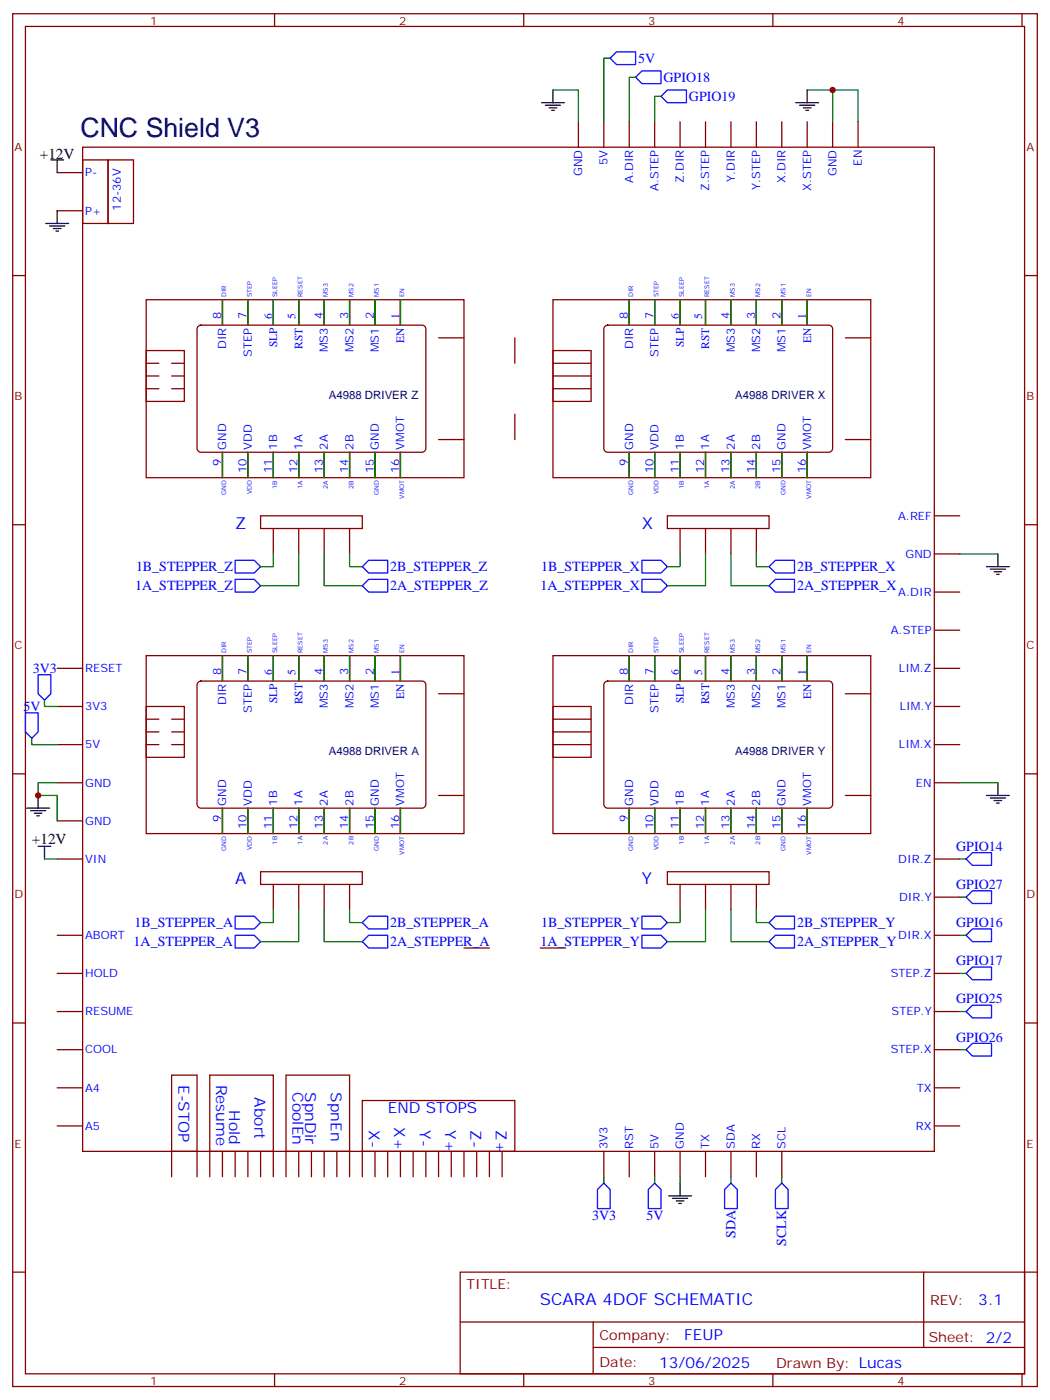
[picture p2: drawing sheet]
<svg xmlns="http://www.w3.org/2000/svg" width="291mm" height="389mm" viewBox="0 0 291 389" stroke-linecap="round" stroke-linejoin="round" font-family="sans-serif">
<g fill="none" stroke="#870000" stroke-width=".35">
<path d="M3.5 3.8h284.4v381h-284.4zM7.1 7.3h277.2v374h-277.2zM76.2 3.8v3.5M145.3 3.8v3.5M214.5 3.8v3.5M283.6 3.8v3.5M160.5 33.8v7.1M167.6 33.8v7.1M174.6 33.8v7.1M181.7 33.8v7.1M188.7 33.8v7.1M195.8 33.8v7.1"/>
<path d="M202.8 33.8v7.1M209.9 33.8v7.1M217 33.8v7.1M224 33.8v7.1M231.1 33.8v7.1M238.1 33.8v7.1M15.9 47.9h7M15.9 58.5h7M22.9 40.9h236.4v278.6h-236.4zM22.9 44.4h7.1v17.6h-7.1zM30 44.4h7v17.6h-7zM3.5 76.5h3.6"/>
<path d="M284.3 76.5h3.6M40.6 83.2h88.2v49.4h-88.2zM40.6 97.3h10.6v14.1h-10.6zM54.9 90.7l.8-.5h61.4l.6 .2 .5 .9-.1 33.5-.4 .5-.6 .2h-61.7l-.5-.5-.2-.5v-33.2zM61.7 83.2v7M68.8 83.2v7M75.8 83.2v7M82.9 83.2v7M90 83.2v7M97 83.2v7M104.1 83.2v7M111.1 83.2v7"/>
<path d="M121.7 93.8h7.1M142.9 93.8v7M153.5 97.3h10.5v14.1h-10.5zM153.5 83.2h88.2v49.4h-88.2zM167.8 90.7l.8-.5h61.4l.6 .2 .5 .9-.1 33.5-.4 .5-.6 .2h-61.7l-.5-.5-.2-.5v-33.2zM174.6 83.2v7M181.7 83.2v7M188.7 83.2v7M195.8 83.2v7M202.8 83.2v7M209.9 83.2v7M217 83.2v7"/>
<path d="M224 83.2v7M234.6 93.8h7.1M40.6 100.8h3.5M40.6 104.4h3.5M40.6 107.9h3.5M47.6 100.8h3.6M47.6 104.4h3.6M47.6 107.9h3.6M142.9 114.9v7.1M153.5 100.8h10.5M153.5 104.4h10.5M153.5 107.9h10.5"/>
<path d="M61.7 125.5v7.1M68.8 125.5v7.1M75.8 125.5v7.1M82.9 125.5v7.1M90 125.5v7.1M97 125.5v7.1M104.1 125.5v7.1M111.1 125.5v7.1M121.7 122h7.1M174.6 125.5v7.1M181.7 125.5v7.1M188.7 125.5v7.1"/>
<path d="M195.8 125.5v7.1M202.8 125.5v7.1M209.9 125.5v7.1M217 125.5v7.1M224 125.5v7.1M234.6 122h7.1M3.5 145.6h3.6M72.3 143.2h28.2v3.5h-28.2zM75.8 146.7v7M82.9 146.7v7M90 146.7v7M97 146.7v7"/>
<path d="M185.2 143.2h28.2v3.5h-28.2zM188.7 146.7v7M195.8 146.7v7M202.8 146.7v7M209.9 146.7v7M259.3 143.2h7M259.3 153.7h7M284.3 145.6h3.6M259.3 164.3h7M259.3 174.9h7M15.9 185.5h7M15.9 196.1h7"/>
<path d="M40.6 182h88.2v49.4h-88.2zM40.6 196.1h10.6v14.1h-10.6zM40.6 199.6h3.5M47.6 199.6h3.6M54.9 189.5l.8-.5h61.4l.6 .2 .5 .9-.1 33.5-.4 .5-.6 .2-61.7-.1-.5-.4-.2-.6v-33.1zM61.7 182v7M68.8 182v7M75.8 182v7M82.9 182v7M90 182v7M97 182v7M104.1 182v7"/>
<path d="M111.1 182v7M121.7 192.5h7.1M153.5 182h88.2v49.4h-88.2zM153.5 196.1h10.5v14.1h-10.5zM153.5 199.6h10.5M167.8 189.5l.8-.5h61.4l.6 .2 .5 .9-.1 33.5-.4 .5-.6 .2-61.7-.1-.5-.4-.2-.6v-33.1zM174.6 182v7M181.7 182v7M188.7 182v7M195.8 182v7M202.8 182v7M209.9 182v7"/>
<path d="M217 182v7M224 182v7M234.6 192.5h7.1M259.3 185.5h7M259.3 196.1h7M3.5 214.8h3.6M15.9 206.7h7M15.9 217.2h7M40.6 206.7h3.5M40.6 203.1h3.5M47.6 206.7h3.6M47.6 203.1h3.6"/>
<path d="M153.5 206.7h10.5M153.5 203.1h10.5M259.3 206.7h7M259.3 217.2h7M284.3 214.8h3.6M15.9 238.4h7M15.9 227.8h7M61.7 224.3v7.1M68.8 224.3v7.1M75.8 224.3v7.1M82.9 224.3v7.1M90 224.3v7.1"/>
<path d="M97 224.3v7.1M104.1 224.3v7.1M111.1 224.3v7.1M121.7 220.8h7.1M174.6 224.3v7.1M181.7 224.3v7.1M188.7 224.3v7.1M195.8 224.3v7.1M202.8 224.3v7.1M209.9 224.3v7.1M217 224.3v7.1M224 224.3v7.1"/>
<path d="M234.6 220.8h7.1M259.3 238.4h7M15.9 259.6h7M72.3 241.9h28.2v3.6h-28.2zM75.8 245.5v7M82.9 245.5v7M90 245.5v7M97 245.5v7M185.2 241.9h28.2v3.6h-28.2zM188.7 245.5v7M195.8 245.5v7M202.8 245.5v7"/>
<path d="M209.9 245.5v7M259.3 249h7M259.3 259.6h7M15.9 270.2h7M128.8 263.1h7M149.9 263.1h7.1M259.3 270.2h7M3.5 283.9h3.6M15.9 280.7h7M15.9 291.3h7M47.6 298.4h7.1v21.1h-7.1zM58.2 298.4h17.6v21.1h-17.6z"/>
<path d="M79.4 298.4h17.6v21.1h-17.6zM259.3 280.7h7M259.3 291.3h7M284.3 283.9h3.6M15.9 301.9h7M15.9 312.5h7M47.6 319.5v7.1M54.7 319.5v7.1M58.2 319.5v7.1M61.7 319.5v7.1M65.3 319.5v7.1M68.8 319.5v7.1"/>
<path d="M72.3 319.5v7.1M75.8 319.5v7.1M79.4 319.5v7.1M82.9 319.5v7.1M86.4 319.5v7.1M90 319.5v7.1M93.5 319.5v7.1M97 319.5v7.1M100.5 305.4h42.4v14.1h-42.4zM100.5 319.5v7.1M104.1 319.5v7.1M107.6 319.5v7.1"/>
<path d="M111.1 319.5v7.1M114.7 319.5v7.1M118.2 319.5v7.1M121.7 319.5v7.1M125.2 319.5v7.1M128.8 319.5v7.1M132.3 319.5v7.1M135.8 319.5v7.1M139.3 319.5v7.1M167.6 319.5v7.1M174.6 319.5v7.1M181.7 319.5v7.1"/>
<path d="M188.7 319.5v7.1M195.8 319.5v7.1M202.8 319.5v7.1M209.9 319.5v7.1M217 319.5v7.1M259.3 301.9h7M259.3 312.5h7M3.5 353.1h3.6M127.7 353.1h156.6v28.2h-156.6zM256.3 353.1v20.9M284.3 353.1h3.6M127.7 366.9h156.5"/>
<path d="M164.6 374h119.6M164.6 366.9v14.1M76.2 381.3v3.5M145.3 381.3v3.5M214.5 381.3v3.5M283.6 381.3v3.5"/>
</g>
<g fill="none" stroke="#008700" stroke-width=".35">
<path d="M169.3 16.2h-1.7v17.6M153.5 25h7v8.8M176.4 21.4h-1.8v12.4M183.4 26.7h-1.7v7.1M224 25h7.1v8.8M231.1 25h7v8.8M61.7 83.2v7M68.8 83.2v7M75.8 83.2v7M82.9 83.2v7M90 83.2v7M97 83.2v7"/>
<path d="M104.1 83.2v7M111.1 83.2v7M174.6 83.2v7M181.7 83.2v7M188.7 83.2v7M195.8 83.2v7M202.8 83.2v7M209.9 83.2v7M217 83.2v7M224 83.2v7M61.7 125.5v7.1M68.8 125.5v7.1"/>
<path d="M75.8 125.5v7.1M82.9 125.5v7.1M90 125.5v7.1M97 125.5v7.1M104.1 125.5v7.1M111.1 125.5v7.1M174.6 125.5v7.1M181.7 125.5v7.1M188.7 125.5v7.1M195.8 125.5v7.1M202.8 125.5v7.1M209.9 125.5v7.1"/>
<path d="M217 125.5v7.1M224 125.5v7.1M75.8 153.7v3.6h-3.5M82.9 153.7v8.9h-10.6M90 153.7v8.9h10.5M97 153.7v3.6h3.5M188.7 153.7v3.6h-3.5M195.8 153.7v8.9h-10.6M202.8 153.7v8.9h10.6M209.9 153.7v3.6h3.5M266.3 153.7h10.6M12.3 194.3v1.8h3.6"/>
<path d="M61.7 182v7M68.8 182v7M75.8 182v7M82.9 182v7M90 182v7M97 182v7M104.1 182v7M111.1 182v7M174.6 182v7M181.7 182v7M188.7 182v7M195.8 182v7"/>
<path d="M202.8 182v7M209.9 182v7M217 182v7M224 182v7M8.8 204.9v1.8h7.1M15.9 217.2h-5.3v3.6h5.3v7M266.3 217.2h10.6M12.3 238.4h3.6M61.7 224.3v7.1M68.8 224.3v7.1M75.8 224.3v7.1M82.9 224.3v7.1"/>
<path d="M90 224.3v7.1M97 224.3v7.1M104.1 224.3v7.1M111.1 224.3v7.1M174.6 224.3v7.1M181.7 224.3v7.1M188.7 224.3v7.1M195.8 224.3v7.1M202.8 224.3v7.1M209.9 224.3v7.1M217 224.3v7.1M224 224.3v7.1"/>
<path d="M266.3 238.4h1.8M75.8 252.5v3.5h-3.5M82.9 252.5v8.8h-10.6M90 252.5v8.8h10.5M97 252.5v3.5h3.5M188.7 252.5v3.5h-3.5M195.8 252.5v8.8h-10.6M202.8 252.5v8.8h10.6M209.9 252.5v3.5h3.5M266.3 249h1.8M266.3 259.6h1.8M266.3 270.2h1.8"/>
<path d="M266.3 280.7h1.8M266.3 291.3h1.8M167.6 326.6v1.8M181.7 326.6v1.8M188.7 326.6v1.8M202.8 326.6v1.8M217 326.6v1.8"/>
</g>
<g fill="none" stroke="#000" stroke-width=".35">
<path d="M150.3 28.5h6.3M151.3 29.2h4.3M152.4 29.9h2.1M153.1 30.6h.7M153.5 25v3.5M220.8 28.5h6.4M221.9 29.2h4.2M223 29.9h2.1M223.7 30.6h.7M224 25v3.5M14.1 44.4h3.5M15.9 44.4v3.5"/>
<path d="M15.9 58.5v3.5M12.7 62h6.3M13.8 62.7h4.2M14.8 63.4h2.1M15.5 64.1h.7M273.8 157.3h6.3M274.8 158h4.2M275.9 158.7h2.1M276.6 159.4h.7M276.9 153.7v3.6M276.9 217.2v3.6M7.4 224.3h6.4"/>
<path d="M8.5 225h4.2M9.5 225.7h2.1M10.2 226.4h.7M10.6 220.8v3.5M10.6 234.9h3.5M12.3 234.9v3.5M273.8 220.8h6.3M274.8 221.5h4.2M275.9 222.2h2.1M276.6 222.9h.7M185.6 331.9h6.3M186.6 332.6h4.3"/>
<path d="M187.7 333.3h2.1M188.4 334h.7M188.7 328.4v3.5"/>
</g>
<g fill="none" stroke="#00f" stroke-width=".35">
<path d="M171.1 14.4h5.3v3.5h-5.3l-1.8-1.7zM176.4 21.4l1.8-1.7h5.2v3.5h-5.2zM183.4 26.7l1.8-1.7h5.3v3.5h-5.3zM65.3 155.5h5.3l1.7 1.8-1.7 1.7h-5.3zM100.5 157.3l1.8-1.8h5.3v3.5h-5.3zM178.2 155.5h5.2l1.8 1.8-1.8 1.7h-5.2zM213.4 157.3l1.8-1.8h5.3v3.5h-5.3zM65.3 160.8h5.3l1.7 1.8-1.7 1.7h-5.3zM100.5 162.6l1.8-1.8h5.3v3.5h-5.3zM178.2 160.8h5.2l1.8 1.8-1.8 1.7h-5.2zM213.4 162.6l1.8-1.8h5.3v3.5h-5.3zM7.1 197.8h3.5v5.3l-1.8 1.8-1.7-1.8z"/>
<path d="M10.6 187.3h3.5v5.2l-1.8 1.8-1.7-1.8zM268.1 238.4l1.8-1.8h5.3v3.6h-5.3zM65.3 254.3h5.3l1.7 1.7-1.7 1.8h-5.3zM65.3 259.6h5.3l1.7 1.7-1.7 1.8h-5.3zM100.5 256l1.8-1.7h5.3v3.5h-5.3zM178.2 254.3h5.2l1.8 1.7-1.8 1.8h-5.2zM178.2 259.6h5.2l1.8 1.7-1.8 1.8h-5.2zM213.4 256l1.8-1.7h5.3v3.5h-5.3zM268.1 249l1.8-1.8h5.3v3.6h-5.3zM268.1 259.6l1.8-1.8h5.3v3.5h-5.3zM100.5 261.3l1.8-1.7h5.3v3.5h-5.3zM213.4 261.3l1.8-1.7h5.3v3.5h-5.3z"/>
<path d="M268.1 270.2l1.8-1.8h5.3v3.5h-5.3zM268.1 280.7l1.8-1.7h5.3v3.5h-5.3zM268.1 291.3l1.8-1.7h5.3v3.5h-5.3zM167.6 328.4l1.7 1.7v5.3h-3.5v-5.3zM181.7 328.4l1.7 1.7v5.3h-3.5v-5.3zM202.8 328.4l1.8 1.7v5.3h-3.5v-5.3zM217 328.4l1.7 1.7v5.3h-3.5v-5.3z"/>
</g>
<g fill="#c00">
<circle cx="231.1" cy="25" r=".88"/>
<circle cx="10.6" cy="220.8" r=".88"/>
</g>
<text font-size="7.4" fill="#000080" x="22.3" y="38">CNC Shield V3</text>
<g font-size="4.6" fill="#00f">
<text x="65.3" y="146.7">Z</text>
<text x="178.2" y="146.7">X</text>
<text x="65.3" y="245.5">A</text>
<text x="178.2" y="245.5">Y</text>
<text x="149.8" y="362.1">SCARA 4DOF SCHEMATIC</text>
</g>
<g font-size="4.2">
<text x="11" y="44.1">+12V</text>
<text x="8.8" y="234.2">+12V</text>
</g>
<g font-size="4.2" fill="#00f">
<text x="49.5" y="301.1" transform="rotate(90 49.5 301.1)">E-STOP</text>
<text x="60" y="301" transform="rotate(90 60 301)">Resume</text>
<text x="70.6" y="304.6" transform="rotate(90 70.6 304.6)">Abort</text>
<text x="81.2" y="303.2" transform="rotate(90 81.2 303.2)">CoolEn</text>
<text x="84.7" y="303.2" transform="rotate(90 84.7 303.2)">SpnDir</text>
<text x="91.8" y="303.2" transform="rotate(90 91.8 303.2)">SpnEn</text>
<text x="63.6" y="308.1" transform="rotate(90 63.6 308.1)">Hold</text>
<text x="107.6" y="309">END STOPS</text>
<text x="102.4" y="313.7" transform="rotate(90 102.4 313.7)">X-</text>
<text x="109.4" y="312.8" transform="rotate(90 109.4 312.8)">X+</text>
<text x="116.5" y="313.7" transform="rotate(90 116.5 313.7)">Y-</text>
<text x="123.5" y="313.7" transform="rotate(90 123.5 313.7)">Y+</text>
<text x="130.6" y="313.7" transform="rotate(90 130.6 313.7)">Z-</text>
<text x="137.6" y="313.7" transform="rotate(90 137.6 313.7)">Z+</text>
<text x="271.5" y="362.3">3.1</text>
<text x="189.9" y="371.9">FEUP</text>
<text x="183" y="379.7">13/06/2025</text>
</g>
<g font-size="3.9" fill="#00f">
<text x="177.1" y="17.5">5V</text>
<text x="184.1" y="22.7">GPIO18</text>
<text x="191.2" y="28">GPIO19</text>
<text x="37.7" y="158.5">1B_STEPPER_Z</text>
<text x="108.3" y="158.5">2B_STEPPER_Z</text>
<text x="150.2" y="158.5">1B_STEPPER_X</text>
<text x="221.2" y="158.5">2B_STEPPER_X</text>
<text x="37.5" y="163.8">1A_STEPPER_Z</text>
<text x="108.3" y="163.8">2A_STEPPER_Z</text>
<text x="150" y="163.8">1A_STEPPER_X</text>
<text x="221.2" y="163.8">2A_STEPPER_X</text>
<text x="9.1" y="186.7">3V3</text>
<text x="6.5" y="197.3">5V</text>
<text x="265.4" y="236.1">GPIO14</text>
<text x="265.4" y="246.7">GPIO27</text>
<text x="37.3" y="257.3">1B_STEPPER_A</text>
<text x="108.3" y="257.2">2B_STEPPER_A</text>
<text x="150.2" y="257.3">1B_STEPPER_Y</text>
<text x="221.2" y="257.2">2B_STEPPER_Y</text>
<text x="265.4" y="257.3">GPIO16</text>
<text x="37.1" y="262.6">1A_STEPPER_A</text>
<text x="108.3" y="262.5">2A_STEPPER_A</text>
<text x="150" y="262.6">1A_STEPPER_Y</text>
<text x="221.2" y="262.5">2A_STEPPER_Y</text>
<text x="265.4" y="267.9">GPIO17</text>
<text x="265.4" y="278.5">GPIO25</text>
<text x="265.4" y="289.1">GPIO26</text>
<text x="164.3" y="338.5">3V3</text>
<text x="179.4" y="338.5">5V</text>
<text x="204.1" y="343.7" transform="rotate(-90 204.1 343.7)">SDA</text>
<text x="218.2" y="345.7" transform="rotate(-90 218.2 345.7)">SCLK</text>
</g>
<g font-size="3.9" fill="#800">
<text x="129.5" y="357.6">TITLE:</text>
<text x="258.1" y="362.3">REV:</text>
<text x="166.4" y="371.8">Company:</text>
<text x="257.7" y="372.5">Sheet: 2/2</text>
<text x="166.4" y="379.5">Date:</text>
<text x="215.4" y="379.6">Drawn By: Lucas</text>
</g>
<g font-size="3.2" fill="#800">
<text x="41.6" y="6.8">1</text>
<text x="110.8" y="6.8">2</text>
<text x="179.9" y="6.8">3</text>
<text x="249.1" y="6.8">4</text>
<text x="4.1" y="41.9">A</text>
<text x="284.9" y="41.9">A</text>
<text x="4.1" y="111.1">B</text>
<text x="284.9" y="111.1">B</text>
<text x="4.1" y="180.2">C</text>
<text x="284.9" y="180.2">C</text>
<text x="4.1" y="249.3">D</text>
<text x="284.9" y="249.3">D</text>
<text x="4.1" y="318.5">E</text>
<text x="284.9" y="318.5">E</text>
<text x="41.6" y="384.3">1</text>
<text x="110.8" y="384.3">2</text>
<text x="179.9" y="384.3">3</text>
<text x="249.1" y="384.3">4</text>
</g>
<g font-size="3.2" fill="#00f">
<text x="168.6" y="45.7" transform="rotate(-90 168.6 45.7)">5V</text>
<text x="239.2" y="45.9" transform="rotate(-90 239.2 45.9)">EN</text>
<text x="23.6" y="49">P-</text>
<text x="161.6" y="48.8" transform="rotate(-90 161.6 48.8)">GND</text>
<text x="175.7" y="50.9" transform="rotate(-90 175.7 50.9)">A.DIR</text>
<text x="182.7" y="52.9" transform="rotate(-90 182.7 52.9)">A.STEP</text>
<text x="189.8" y="50.9" transform="rotate(-90 189.8 50.9)">Z.DIR</text>
<text x="196.8" y="52.9" transform="rotate(-90 196.8 52.9)">Z.STEP</text>
<text x="203.9" y="50.6" transform="rotate(-90 203.9 50.6)">Y.DIR</text>
<text x="211" y="52.7" transform="rotate(-90 211 52.7)">Y.STEP</text>
<text x="218" y="50.9" transform="rotate(-90 218 50.9)">X.DIR</text>
<text x="225.1" y="52.9" transform="rotate(-90 225.1 52.9)">X.STEP</text>
<text x="232.1" y="48.8" transform="rotate(-90 232.1 48.8)">GND</text>
<text x="23.6" y="59.5">P+</text>
<text x="33.5" y="58.5" transform="rotate(-90 33.5 58.5)">12-36V</text>
<text x="61.4" y="88.5" transform="rotate(-90 61.4 88.5)">8</text>
<text x="68.4" y="88.5" transform="rotate(-90 68.4 88.5)">7</text>
<text x="75.5" y="88.5" transform="rotate(-90 75.5 88.5)">6</text>
<text x="82" y="88.5" transform="rotate(-90 82 88.5)">5</text>
<text x="89.6" y="88.5" transform="rotate(-90 89.6 88.5)">4</text>
<text x="96.7" y="88.5" transform="rotate(-90 96.7 88.5)">3</text>
<text x="103.7" y="88.5" transform="rotate(-90 103.7 88.5)">2</text>
<text x="110.8" y="88.5" transform="rotate(-90 110.8 88.5)">1</text>
<text x="174.3" y="88.5" transform="rotate(-90 174.3 88.5)">8</text>
<text x="181.3" y="88.5" transform="rotate(-90 181.3 88.5)">7</text>
<text x="188.4" y="88.5" transform="rotate(-90 188.4 88.5)">6</text>
<text x="194.9" y="88.5" transform="rotate(-90 194.9 88.5)">5</text>
<text x="202.5" y="88.5" transform="rotate(-90 202.5 88.5)">4</text>
<text x="209.5" y="88.5" transform="rotate(-90 209.5 88.5)">3</text>
<text x="216.6" y="88.5" transform="rotate(-90 216.6 88.5)">2</text>
<text x="223.7" y="88.5" transform="rotate(-90 223.7 88.5)">1</text>
<text x="112.2" y="95.2" transform="rotate(-90 112.2 95.2)">EN</text>
<text x="225.1" y="95.2" transform="rotate(-90 225.1 95.2)">EN</text>
<text x="62.8" y="96.9" transform="rotate(-90 62.8 96.9)">DIR</text>
<text x="69.8" y="99" transform="rotate(-90 69.8 99)">STEP</text>
<text x="76.9" y="96.4" transform="rotate(-90 76.9 96.4)">SLP</text>
<text x="84" y="96.7" transform="rotate(-90 84 96.7)">RST</text>
<text x="91" y="97.8" transform="rotate(-90 91 97.8)">MS3</text>
<text x="98.1" y="97.8" transform="rotate(-90 98.1 97.8)">MS2</text>
<text x="105.1" y="97.8" transform="rotate(-90 105.1 97.8)">MS1</text>
<text x="175.7" y="96.9" transform="rotate(-90 175.7 96.9)">DIR</text>
<text x="182.7" y="99" transform="rotate(-90 182.7 99)">STEP</text>
<text x="189.8" y="96.4" transform="rotate(-90 189.8 96.4)">SLP</text>
<text x="196.8" y="96.7" transform="rotate(-90 196.8 96.7)">RST</text>
<text x="203.9" y="97.8" transform="rotate(-90 203.9 97.8)">MS3</text>
<text x="211" y="97.8" transform="rotate(-90 211 97.8)">MS2</text>
<text x="218" y="97.8" transform="rotate(-90 218 97.8)">MS1</text>
<text x="62.8" y="124.8" transform="rotate(-90 62.8 124.8)">GND</text>
<text x="69.8" y="124.8" transform="rotate(-90 69.8 124.8)">VDD</text>
<text x="76.9" y="124.8" transform="rotate(-90 76.9 124.8)">1B</text>
<text x="84" y="124.8" transform="rotate(-90 84 124.8)">1A</text>
<text x="91" y="124.8" transform="rotate(-90 91 124.8)">2A</text>
<text x="98.1" y="124.8" transform="rotate(-90 98.1 124.8)">2B</text>
<text x="105.1" y="124.8" transform="rotate(-90 105.1 124.8)">GND</text>
<text x="112.2" y="124.8" transform="rotate(-90 112.2 124.8)">VMOT</text>
<text x="175.7" y="124.8" transform="rotate(-90 175.7 124.8)">GND</text>
<text x="182.7" y="124.8" transform="rotate(-90 182.7 124.8)">VDD</text>
<text x="189.8" y="124.8" transform="rotate(-90 189.8 124.8)">1B</text>
<text x="196.8" y="124.8" transform="rotate(-90 196.8 124.8)">1A</text>
<text x="203.9" y="124.8" transform="rotate(-90 203.9 124.8)">2A</text>
<text x="211" y="124.8" transform="rotate(-90 211 124.8)">2B</text>
<text x="218" y="124.8" transform="rotate(-90 218 124.8)">GND</text>
<text x="225.1" y="124.8" transform="rotate(-90 225.1 124.8)">VMOT</text>
<text x="61.4" y="129.3" transform="rotate(-90 61.4 129.3)">9</text>
<text x="68.4" y="131.3" transform="rotate(-90 68.4 131.3)">10</text>
<text x="75.5" y="131.3" transform="rotate(-90 75.5 131.3)">11</text>
<text x="82.5" y="131.3" transform="rotate(-90 82.5 131.3)">12</text>
<text x="89.6" y="131.3" transform="rotate(-90 89.6 131.3)">13</text>
<text x="96.7" y="131.3" transform="rotate(-90 96.7 131.3)">14</text>
<text x="103.7" y="131.3" transform="rotate(-90 103.7 131.3)">15</text>
<text x="110.8" y="131.3" transform="rotate(-90 110.8 131.3)">16</text>
<text x="174.3" y="129.3" transform="rotate(-90 174.3 129.3)">9</text>
<text x="181.3" y="131.3" transform="rotate(-90 181.3 131.3)">10</text>
<text x="188.4" y="131.3" transform="rotate(-90 188.4 131.3)">11</text>
<text x="195.4" y="131.3" transform="rotate(-90 195.4 131.3)">12</text>
<text x="202.5" y="131.3" transform="rotate(-90 202.5 131.3)">13</text>
<text x="209.5" y="131.3" transform="rotate(-90 209.5 131.3)">14</text>
<text x="216.6" y="131.3" transform="rotate(-90 216.6 131.3)">15</text>
<text x="223.7" y="131.3" transform="rotate(-90 223.7 131.3)">16</text>
<text x="249.2" y="144.2">A.REF</text>
<text x="251.3" y="154.8">GND</text>
<text x="249.3" y="165.4">A.DIR</text>
<text x="247.2" y="176">A.STEP</text>
<text x="23.6" y="186.5">RESET</text>
<text x="61.4" y="187.3" transform="rotate(-90 61.4 187.3)">8</text>
<text x="68.4" y="187.3" transform="rotate(-90 68.4 187.3)">7</text>
<text x="75.5" y="187.3" transform="rotate(-90 75.5 187.3)">6</text>
<text x="82" y="187.3" transform="rotate(-90 82 187.3)">5</text>
<text x="89.6" y="187.3" transform="rotate(-90 89.6 187.3)">4</text>
<text x="96.7" y="187.3" transform="rotate(-90 96.7 187.3)">3</text>
<text x="103.7" y="187.3" transform="rotate(-90 103.7 187.3)">2</text>
<text x="110.8" y="187.3" transform="rotate(-90 110.8 187.3)">1</text>
<text x="174.3" y="187.3" transform="rotate(-90 174.3 187.3)">8</text>
<text x="181.3" y="187.3" transform="rotate(-90 181.3 187.3)">7</text>
<text x="188.4" y="187.3" transform="rotate(-90 188.4 187.3)">6</text>
<text x="194.9" y="187.3" transform="rotate(-90 194.9 187.3)">5</text>
<text x="202.5" y="187.3" transform="rotate(-90 202.5 187.3)">4</text>
<text x="209.5" y="187.3" transform="rotate(-90 209.5 187.3)">3</text>
<text x="216.6" y="187.3" transform="rotate(-90 216.6 187.3)">2</text>
<text x="223.7" y="187.3" transform="rotate(-90 223.7 187.3)">1</text>
<text x="249.5" y="186.5">LIM.Z</text>
<text x="23.6" y="197.1">3V3</text>
<text x="62.8" y="195.7" transform="rotate(-90 62.8 195.7)">DIR</text>
<text x="69.8" y="197.8" transform="rotate(-90 69.8 197.8)">STEP</text>
<text x="76.9" y="195.2" transform="rotate(-90 76.9 195.2)">SLP</text>
<text x="84" y="195.5" transform="rotate(-90 84 195.5)">RST</text>
<text x="91" y="196.6" transform="rotate(-90 91 196.6)">MS3</text>
<text x="98.1" y="196.6" transform="rotate(-90 98.1 196.6)">MS2</text>
<text x="105.1" y="196.6" transform="rotate(-90 105.1 196.6)">MS1</text>
<text x="112.2" y="193.9" transform="rotate(-90 112.2 193.9)">EN</text>
<text x="175.7" y="195.7" transform="rotate(-90 175.7 195.7)">DIR</text>
<text x="182.7" y="197.8" transform="rotate(-90 182.7 197.8)">STEP</text>
<text x="189.8" y="195.2" transform="rotate(-90 189.8 195.2)">SLP</text>
<text x="196.8" y="195.5" transform="rotate(-90 196.8 195.5)">RST</text>
<text x="203.9" y="196.6" transform="rotate(-90 203.9 196.6)">MS3</text>
<text x="211" y="196.6" transform="rotate(-90 211 196.6)">MS2</text>
<text x="218" y="196.6" transform="rotate(-90 218 196.6)">MS1</text>
<text x="225.1" y="193.9" transform="rotate(-90 225.1 193.9)">EN</text>
<text x="249.7" y="197.1">LIM.Y</text>
<text x="23.6" y="207.7">5V</text>
<text x="249.5" y="207.7">LIM.X</text>
<text x="23.6" y="218.3">GND</text>
<text x="254.2" y="218.3">EN</text>
<text x="62.8" y="223.6" transform="rotate(-90 62.8 223.6)">GND</text>
<text x="69.8" y="223.6" transform="rotate(-90 69.8 223.6)">VDD</text>
<text x="76.9" y="223.6" transform="rotate(-90 76.9 223.6)">1B</text>
<text x="84" y="223.6" transform="rotate(-90 84 223.6)">1A</text>
<text x="91" y="223.6" transform="rotate(-90 91 223.6)">2A</text>
<text x="98.1" y="223.6" transform="rotate(-90 98.1 223.6)">2B</text>
<text x="105.1" y="223.6" transform="rotate(-90 105.1 223.6)">GND</text>
<text x="112.2" y="223.6" transform="rotate(-90 112.2 223.6)">VMOT</text>
<text x="175.7" y="223.6" transform="rotate(-90 175.7 223.6)">GND</text>
<text x="182.7" y="223.6" transform="rotate(-90 182.7 223.6)">VDD</text>
<text x="189.8" y="223.6" transform="rotate(-90 189.8 223.6)">1B</text>
<text x="196.8" y="223.6" transform="rotate(-90 196.8 223.6)">1A</text>
<text x="203.9" y="223.6" transform="rotate(-90 203.9 223.6)">2A</text>
<text x="211" y="223.6" transform="rotate(-90 211 223.6)">2B</text>
<text x="218" y="223.6" transform="rotate(-90 218 223.6)">GND</text>
<text x="225.1" y="223.6" transform="rotate(-90 225.1 223.6)">VMOT</text>
<text x="23.6" y="228.9">GND</text>
<text x="61.4" y="228.1" transform="rotate(-90 61.4 228.1)">9</text>
<text x="68.4" y="230.1" transform="rotate(-90 68.4 230.1)">10</text>
<text x="75.5" y="230.1" transform="rotate(-90 75.5 230.1)">11</text>
<text x="82.5" y="230.1" transform="rotate(-90 82.5 230.1)">12</text>
<text x="89.6" y="230.1" transform="rotate(-90 89.6 230.1)">13</text>
<text x="96.7" y="230.1" transform="rotate(-90 96.7 230.1)">14</text>
<text x="103.7" y="230.1" transform="rotate(-90 103.7 230.1)">15</text>
<text x="110.8" y="230.1" transform="rotate(-90 110.8 230.1)">16</text>
<text x="174.3" y="228.1" transform="rotate(-90 174.3 228.1)">9</text>
<text x="181.3" y="230.1" transform="rotate(-90 181.3 230.1)">10</text>
<text x="188.4" y="230.1" transform="rotate(-90 188.4 230.1)">11</text>
<text x="195.4" y="230.1" transform="rotate(-90 195.4 230.1)">12</text>
<text x="202.5" y="230.1" transform="rotate(-90 202.5 230.1)">13</text>
<text x="209.5" y="230.1" transform="rotate(-90 209.5 230.1)">14</text>
<text x="216.6" y="230.1" transform="rotate(-90 216.6 230.1)">15</text>
<text x="223.7" y="230.1" transform="rotate(-90 223.7 230.1)">16</text>
<text x="23.6" y="239.5">VIN</text>
<text x="249.3" y="239.5">DIR.Z</text>
<text x="249.5" y="250">DIR.Y</text>
<text x="23.6" y="260.6">ABORT</text>
<text x="249.3" y="260.6">DIR.X</text>
<text x="23.6" y="271.2">HOLD</text>
<text x="247.2" y="271.2">STEP.Z</text>
<text x="23.6" y="281.8">RESUME</text>
<text x="247.4" y="281.8">STEP.Y</text>
<text x="23.6" y="292.4">COOL</text>
<text x="247.2" y="292.4">STEP.X</text>
<text x="23.6" y="303">A4</text>
<text x="254.5" y="303">TX</text>
<text x="23.6" y="313.5">A5</text>
<text x="254.2" y="313.5">RX</text>
<text x="168.6" y="318.8" transform="rotate(-90 168.6 318.8)">3V3</text>
<text x="175.7" y="318.8" transform="rotate(-90 175.7 318.8)">RST</text>
<text x="182.7" y="318.8" transform="rotate(-90 182.7 318.8)">5V</text>
<text x="189.8" y="318.8" transform="rotate(-90 189.8 318.8)">GND</text>
<text x="196.8" y="318.8" transform="rotate(-90 196.8 318.8)">TX</text>
<text x="203.9" y="318.8" transform="rotate(-90 203.9 318.8)">SDA</text>
<text x="211" y="318.8" transform="rotate(-90 211 318.8)">RX</text>
<text x="218" y="318.8" transform="rotate(-90 218 318.8)">SCL</text>
</g>
<g font-size="3.2" fill="#000080">
<text x="91.2" y="110.8">A4988 DRIVER Z</text>
<text x="204" y="110.8">A4988 DRIVER X</text>
<text x="91.2" y="209.6">A4988 DRIVER A</text>
<text x="204" y="209.6">A4988 DRIVER Y</text>
</g>
<g font-size="1.8" fill="#00f">
<text x="62.8" y="82.5" transform="rotate(-90 62.8 82.5)">DIR</text>
<text x="69.8" y="82.5" transform="rotate(-90 69.8 82.5)">STEP</text>
<text x="76.9" y="82.5" transform="rotate(-90 76.9 82.5)">SLEEP</text>
<text x="84" y="82.5" transform="rotate(-90 84 82.5)">RESET</text>
<text x="91" y="82.5" transform="rotate(-90 91 82.5)">MS3</text>
<text x="98.1" y="82.5" transform="rotate(-90 98.1 82.5)">MS2</text>
<text x="105.1" y="82.5" transform="rotate(-90 105.1 82.5)">MS1</text>
<text x="112.2" y="82.5" transform="rotate(-90 112.2 82.5)">EN</text>
<text x="175.7" y="82.5" transform="rotate(-90 175.7 82.5)">DIR</text>
<text x="182.7" y="82.5" transform="rotate(-90 182.7 82.5)">STEP</text>
<text x="189.8" y="82.5" transform="rotate(-90 189.8 82.5)">SLEEP</text>
<text x="196.8" y="82.5" transform="rotate(-90 196.8 82.5)">RESET</text>
<text x="203.9" y="82.5" transform="rotate(-90 203.9 82.5)">MS3</text>
<text x="211" y="82.5" transform="rotate(-90 211 82.5)">MS2</text>
<text x="218" y="82.5" transform="rotate(-90 218 82.5)">MS1</text>
<text x="225.1" y="82.5" transform="rotate(-90 225.1 82.5)">EN</text>
<text x="62.8" y="137.3" transform="rotate(-90 62.8 137.3)">GND</text>
<text x="69.8" y="137.2" transform="rotate(-90 69.8 137.2)">VDD</text>
<text x="76.9" y="135.6" transform="rotate(-90 76.9 135.6)">1B</text>
<text x="84" y="135.6" transform="rotate(-90 84 135.6)">1A</text>
<text x="91" y="135.6" transform="rotate(-90 91 135.6)">2A</text>
<text x="98.1" y="135.6" transform="rotate(-90 98.1 135.6)">2B</text>
<text x="105.1" y="137.3" transform="rotate(-90 105.1 137.3)">GND</text>
<text x="175.7" y="137.3" transform="rotate(-90 175.7 137.3)">GND</text>
<text x="182.7" y="137.2" transform="rotate(-90 182.7 137.2)">VDD</text>
<text x="189.8" y="135.6" transform="rotate(-90 189.8 135.6)">1B</text>
<text x="196.8" y="135.6" transform="rotate(-90 196.8 135.6)">1A</text>
<text x="203.9" y="135.6" transform="rotate(-90 203.9 135.6)">2A</text>
<text x="211" y="135.6" transform="rotate(-90 211 135.6)">2B</text>
<text x="218" y="137.3" transform="rotate(-90 218 137.3)">GND</text>
<text x="112.2" y="138.4" transform="rotate(-90 112.2 138.4)">VMOT</text>
<text x="225.1" y="138.4" transform="rotate(-90 225.1 138.4)">VMOT</text>
<text x="62.8" y="181.3" transform="rotate(-90 62.8 181.3)">DIR</text>
<text x="69.8" y="181.3" transform="rotate(-90 69.8 181.3)">STEP</text>
<text x="76.9" y="181.3" transform="rotate(-90 76.9 181.3)">SLEEP</text>
<text x="84" y="181.3" transform="rotate(-90 84 181.3)">RESET</text>
<text x="91" y="181.3" transform="rotate(-90 91 181.3)">MS3</text>
<text x="98.1" y="181.3" transform="rotate(-90 98.1 181.3)">MS2</text>
<text x="105.1" y="181.3" transform="rotate(-90 105.1 181.3)">MS1</text>
<text x="112.2" y="181.3" transform="rotate(-90 112.2 181.3)">EN</text>
<text x="175.7" y="181.3" transform="rotate(-90 175.7 181.3)">DIR</text>
<text x="182.7" y="181.3" transform="rotate(-90 182.7 181.3)">STEP</text>
<text x="189.8" y="181.3" transform="rotate(-90 189.8 181.3)">SLEEP</text>
<text x="196.8" y="181.3" transform="rotate(-90 196.8 181.3)">RESET</text>
<text x="203.9" y="181.3" transform="rotate(-90 203.9 181.3)">MS3</text>
<text x="211" y="181.3" transform="rotate(-90 211 181.3)">MS2</text>
<text x="218" y="181.3" transform="rotate(-90 218 181.3)">MS1</text>
<text x="225.1" y="181.3" transform="rotate(-90 225.1 181.3)">EN</text>
<text x="62.8" y="236.1" transform="rotate(-90 62.8 236.1)">GND</text>
<text x="69.8" y="236" transform="rotate(-90 69.8 236)">VDD</text>
<text x="76.9" y="234.4" transform="rotate(-90 76.9 234.4)">1B</text>
<text x="84" y="234.4" transform="rotate(-90 84 234.4)">1A</text>
<text x="91" y="234.4" transform="rotate(-90 91 234.4)">2A</text>
<text x="98.1" y="234.4" transform="rotate(-90 98.1 234.4)">2B</text>
<text x="105.1" y="236.1" transform="rotate(-90 105.1 236.1)">GND</text>
<text x="112.2" y="237.2" transform="rotate(-90 112.2 237.2)">VMOT</text>
<text x="175.7" y="236.1" transform="rotate(-90 175.7 236.1)">GND</text>
<text x="182.7" y="236" transform="rotate(-90 182.7 236)">VDD</text>
<text x="189.8" y="234.4" transform="rotate(-90 189.8 234.4)">1B</text>
<text x="196.8" y="234.4" transform="rotate(-90 196.8 234.4)">1A</text>
<text x="203.9" y="234.4" transform="rotate(-90 203.9 234.4)">2A</text>
<text x="211" y="234.4" transform="rotate(-90 211 234.4)">2B</text>
<text x="218" y="236.1" transform="rotate(-90 218 236.1)">GND</text>
<text x="225.1" y="237.2" transform="rotate(-90 225.1 237.2)">VMOT</text>
</g>
</svg>
